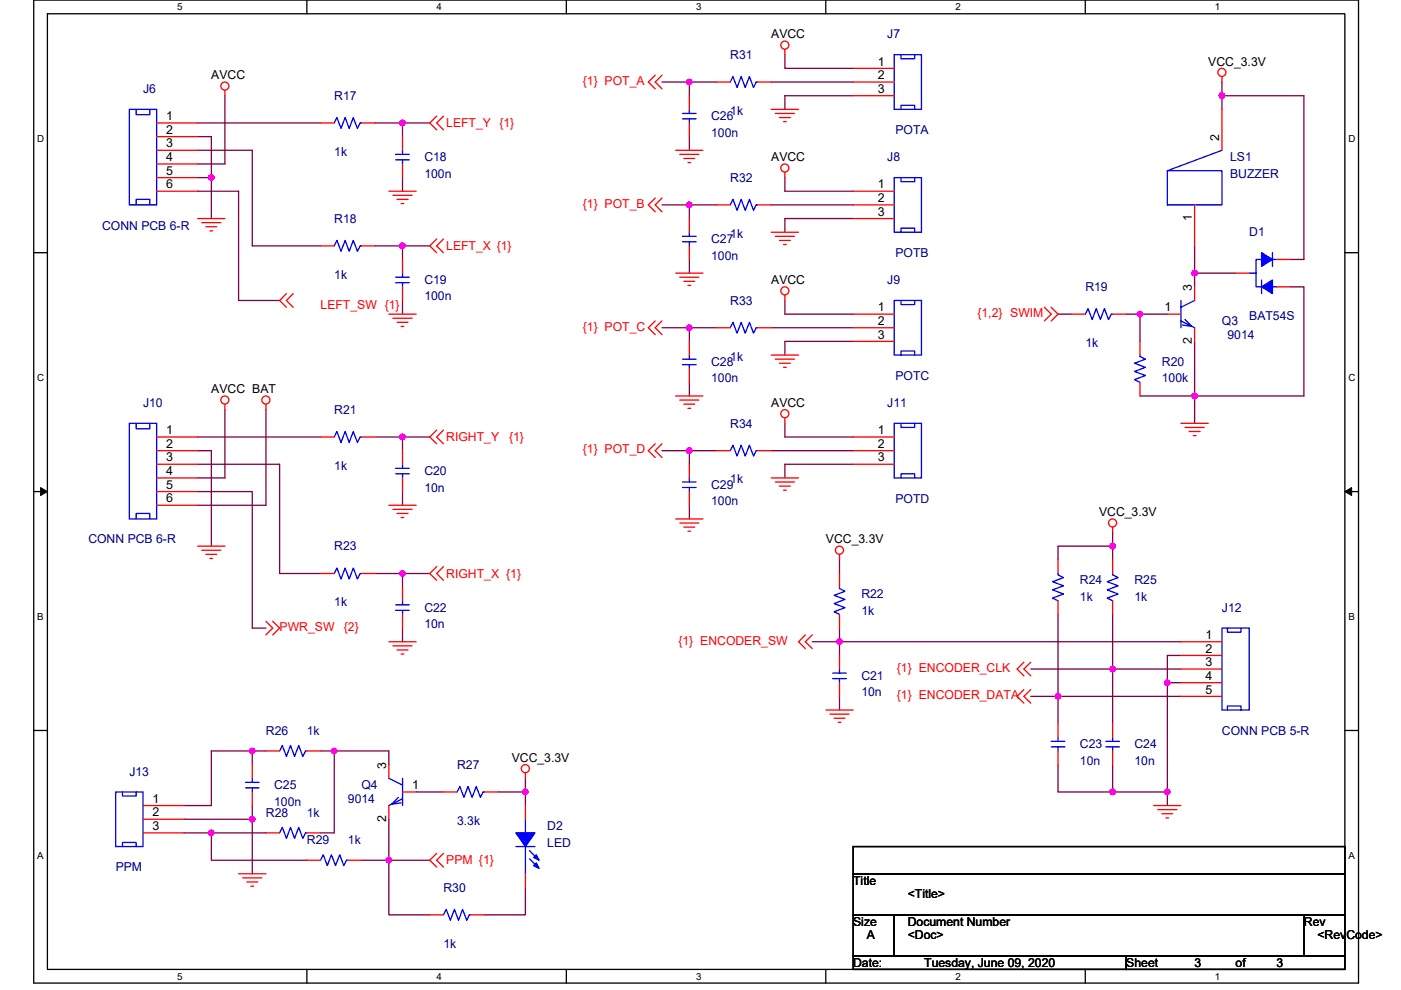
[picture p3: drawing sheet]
<svg xmlns="http://www.w3.org/2000/svg" width="297mm" height="210mm" viewBox="0 0 297 210" stroke-linecap="round" stroke-linejoin="round" font-family="sans-serif">
<path d="M7.2 0h280.8v208.5h-280.8zM10.1 2.9h275v202.7h-275z" fill="none" stroke="#000" stroke-width=".28"/>
<g fill="#fff">
<path d="M37.5 .3h1.2v2.3h-1.2z"/>
<path d="M37.5 205.9h1.2v2.3h-1.2z"/>
</g>
<path d="M65.1 0v2.9M65.1 205.6v2.9" fill="none" stroke="#000" stroke-width=".28"/>
<g fill="#fff">
<path d="M92.6 .3h1.1v2.3h-1.1z"/>
<path d="M92.6 205.9h1.1v2.3h-1.1z"/>
</g>
<path d="M120.1 0v2.9M120.1 205.6v2.9" fill="none" stroke="#000" stroke-width=".28"/>
<g fill="#fff">
<path d="M147.6 .3h1.1v2.3h-1.1z"/>
<path d="M147.6 205.9h1.1v2.3h-1.1z"/>
</g>
<path d="M175.1 0v2.9M175.1 205.6v2.9" fill="none" stroke="#000" stroke-width=".28"/>
<g fill="#fff">
<path d="M202.6 .3h1.1v2.3h-1.1z"/>
<path d="M202.6 205.9h1.1v2.3h-1.1z"/>
</g>
<path d="M230.1 0v2.9M230.1 205.6v2.9" fill="none" stroke="#000" stroke-width=".28"/>
<g fill="#fff">
<path d="M257.6 .3h1.2v2.3h-1.2z"/>
<path d="M257.6 205.9h1.2v2.3h-1.2z"/>
<path d="M7.9 28.3h1.5v2.3h-1.5z"/>
<path d="M285.9 28.3h1.5v2.3h-1.5z"/>
<path d="M7.9 78.9h1.5v2.3h-1.5z"/>
<path d="M285.9 78.9h1.5v2.3h-1.5z"/>
</g>
<path d="M7.2 53.6h2.9M285.1 53.6h2.9" fill="none" stroke="#000" stroke-width=".28"/>
<g fill="#fff">
<path d="M7.9 129.6h1.4v2.3h-1.4z"/>
<path d="M285.9 129.6h1.3v2.3h-1.3z"/>
</g>
<path d="M7.2 104.3h2.9M285.1 104.3h2.9" fill="none" stroke="#000" stroke-width=".28"/>
<path d="M8.6 103.4l1.5 .9-1.5 .8zM285.1 104.3l1.5-.9v1.7z" fill="#000" stroke="#000" stroke-width=".21"/>
<g fill="#fff">
<path d="M7.9 180.3h1.4v2.3h-1.4z"/>
<path d="M285.9 180.3h1.4v2.3h-1.4z"/>
</g>
<path d="M7.2 154.9h2.9M285.1 154.9h2.9M180.9 179.6h104.2v5.7h-104.2zM180.9 185.3h104.2v8.7h-104.2zM180.9 194h8.7v8.7h-8.7zM189.6 194h86.9v8.7h-86.9zM276.5 194h8.6v8.7h-8.6zM180.9 202.7h57.9v2.9h-57.9zM238.8 202.7h46.3v2.9h-46.3z" fill="none" stroke="#000" stroke-width=".28"/>
<g fill="none" stroke="#800040" stroke-width=".28">
<path d="M140.4 17.4h5.8M151.9 17.4h-5.7v2.9M163.5 17.4h17.4M166.4 11.6v2.9h14.5M259.1 17.4v2.9M41.9 26.1h26.1M41.9 29h2.9v8.7M41.9 31.9h11.6v20.3h14.5M41.9 37.7h2.9M44.8 37.7v8.7M47.7 20.3v14.5h-5.8M79.5 26.1h5.8"/>
<path d="M85.3 37.7v2.9M85.3 26.1h5.8M85.3 26.1v2.9M146.2 29v2.9M166.4 37.7v2.9h14.5M180.9 20.3h-14.5v2.9M259.1 20.3v2.9M259.1 20.3h17.4v34.7h-2.9M41.9 40.6h8.7v23.1h8.7M79.5 52.2h5.8M85.3 52.2v2.8M85.3 52.2h5.8"/>
<path d="M140.4 43.5h5.8M146.2 55v2.9M151.9 43.5h-5.7v2.9M163.5 43.5h17.4M180.9 46.4h-14.5v2.9M253.3 57.9h8.7M253.3 57.9v2.9M253.3 52.2v5.7M85.3 63.7v2.9M140.4 69.5h5.8M151.9 69.5h-5.7v2.9M163.5 69.5h17.4"/>
<path d="M166.4 63.7v2.9h14.5M180.9 72.4h-14.5v2.9M224.3 66.6h2.9M238.8 66.6h2.9M241.7 66.6h5.8M241.7 66.6v5.8M253.3 72.4v11.6M273.6 60.8h2.9v23.2h-23.2M41.9 98.5h17.4v23.1h8.7M41.9 92.7h26.1M41.9 95.6h2.9v20.2M47.7 86.9v14.5h-5.8"/>
<path d="M56.4 86.9v20.3h-14.5M79.5 92.7h5.8M85.3 92.7h5.8M85.3 92.7v2.9M140.4 95.6h5.8M146.2 81.1v2.9M151.9 95.6h-5.7v2.9M163.5 95.6h17.4M166.4 89.8v2.9h14.5M180.9 98.5h-14.5v2.9M241.7 84h11.6M253.3 84v5.8"/>
<path d="M41.9 104.3h11.6v28.9h2.9M85.3 104.3v2.9M146.2 107.2v2.9M178 118.7v2.9M235.9 115.8v2.9M235.9 112.9v2.9M235.9 115.8h-11.6v2.9M79.5 121.6h5.8M85.3 133.2v2.9M85.3 121.6h5.8M85.3 121.6v2.9M172.2 136.1h5.8v2.9"/>
<path d="M178 133.2v2.9h72.4M224.3 130.3v17.4M235.9 130.3v23.2M250.4 139h-2.9v5.8M53.5 159.3v2.9M53.5 159.3h2.9M53.5 159.3h-8.7v11.6h-5.8M68 159.3h2.9M70.9 159.3v17.4h-2.9M70.9 159.3h11.5v2.9M178 147.7v2.9M218.5 141.9h31.9"/>
<path d="M218.5 147.7h5.8M224.3 147.7h26.1M224.3 147.7v5.8M247.5 144.8h2.9M247.5 144.8v23.2M39 173.8h14.5M39 176.7h5.8M44.8 176.7h11.6M44.8 176.7v5.8h20.3M53.5 173.8v11.5M53.5 170.9v2.9M82.4 173.8v8.7"/>
<path d="M88.2 168h5.8M105.6 168h5.8M111.4 165.1v2.9M111.4 168v2.9M224.3 162.2v5.8h11.6M235.9 162.2v5.8M235.9 168h11.6M247.5 168v2.9M76.6 182.5h5.8M82.4 182.5v11.5h8.7M82.4 182.5h8.7M111.4 188.2v5.8h-8.7"/>
</g>
<g fill="#f0f" stroke="#f0f" stroke-width=".28">
<circle cx="85.3" cy="52.1" r=".57"/>
<circle cx="85.3" cy="26.1" r=".57"/>
<circle cx="85.3" cy="92.7" r=".57"/>
<circle cx="85.3" cy="121.6" r=".57"/>
<circle cx="235.9" cy="115.8" r=".57"/>
<circle cx="235.9" cy="141.9" r=".57"/>
<circle cx="224.3" cy="147.7" r=".57"/>
<circle cx="235.9" cy="168" r=".57"/>
<circle cx="259.1" cy="20.3" r=".57"/>
<circle cx="253.3" cy="57.9" r=".57"/>
<circle cx="241.7" cy="66.6" r=".57"/>
<circle cx="253.3" cy="84" r=".57"/>
<circle cx="44.8" cy="37.7" r=".57"/>
<circle cx="53.5" cy="173.8" r=".57"/>
<circle cx="111.4" cy="168" r=".57"/>
<circle cx="53.5" cy="159.3" r=".57"/>
<circle cx="70.8" cy="159.3" r=".57"/>
<circle cx="82.4" cy="182.4" r=".57"/>
<circle cx="44.8" cy="176.6" r=".57"/>
<circle cx="247.5" cy="168" r=".57"/>
<circle cx="247.5" cy="144.8" r=".57"/>
<circle cx="178" cy="136.1" r=".57"/>
<circle cx="146.1" cy="17.4" r=".57"/>
<circle cx="146.1" cy="43.5" r=".57"/>
<circle cx="146.1" cy="69.5" r=".57"/>
<circle cx="146.1" cy="95.6" r=".57"/>
</g>
<g fill="none" stroke="#f00" stroke-width=".28">
<path d="M47.7 19.1v1.2M138.9 16l-1.4 1.4 1.4 1.4M140.4 16l-1.5 1.4 1.5 1.4M151.9 17.4h2.9M160.6 17.4h2.9M166.4 10.5v1.1M180.9 14.5h8.7M180.9 17.4h8.7M259.1 16.2v1.2M33.2 26.1h8.7M33.2 29h8.7M33.2 31.9h8.7"/>
<path d="M33.2 34.8h8.7M33.2 37.7h8.7M68 26.1h2.9M76.6 26.1h2.9M85.3 34.8v2.9M85.3 29v2.9M92.6 24.6l-1.5 1.5 1.5 1.4M94 24.6l-1.4 1.5 1.4 1.4M143.3 31.9h5.7M144.1 32.7h4.1M145 33.6h2.3M145.9 34.5h.5"/>
<path d="M146.2 26.1v2.9M146.2 20.3v2.9M163.5 23.2h5.8M164.4 24.1h4M165.2 24.9h2.4M166.1 25.8h.6M166.4 36.5v1.2M180.9 20.3h8.7M259.1 23.2v8.7M33.2 40.6h8.7M41.9 46.4h5.8M42.8 47.2h4"/>
<path d="M43.6 48.1h2.3M44.5 49h.6M68 52.2h2.9M76.6 52.2h2.9M82.4 40.6h5.8M83.3 41.4h4.1M84.2 42.3h2.3M85 43.2h.6M85.3 55v2.9M92.6 50.7l-1.5 1.5 1.5 1.4M94 50.7l-1.4 1.5 1.4 1.4M138.9 42l-1.4 1.5 1.4 1.4"/>
<path d="M140.4 42l-1.5 1.5 1.5 1.4M143.3 57.9h5.7M144.1 58.8h4.1M145 59.7h2.3M146.2 52.2v2.8M146.2 46.4v2.9M151.9 43.5h2.9M160.6 43.5h2.9M163.5 49.3h5.8M164.4 50.1h4M165.2 51h2.4M166.1 51.9h.6"/>
<path d="M180.9 40.6h8.7M180.9 43.5h8.7M180.9 46.4h8.7M253.3 43.5v8.7M262 57.9h2.9M270.7 55h2.9M60.7 62.3l-1.4 1.4 1.4 1.5M62.2 62.3l-1.5 1.4 1.5 1.5M82.4 66.6h5.8M83.3 67.5h4.1M84.2 68.4h2.3M85 69.2h.6"/>
<path d="M85.3 60.8v2.9M138.9 68.1l-1.4 1.4 1.4 1.5M140.4 68.1l-1.5 1.4 1.5 1.5M145.9 60.5h.5M146.2 78.2v2.9M146.2 72.4v2.9M151.9 69.5h2.9M160.6 69.5h2.9M163.5 75.3h5.8M164.4 76.2h4M165.2 77h2.4M166.1 77.9h.6"/>
<path d="M166.4 62.6v1.1M180.9 66.6h8.7M180.9 69.5h8.7M180.9 72.4h8.7M221.4 65.2l1.5 1.4-1.5 1.5M222.9 65.2l1.4 1.4-1.4 1.5M227.2 66.6h2.9M235.9 66.6h2.9M241.7 72.4v2.9M247.5 66.6h2.9M253.3 60.8v2.9M253.3 69.5v2.9"/>
<path d="M270.7 60.8h2.9M33.2 92.7h8.7M33.2 95.6h8.7M33.2 98.5h8.7M47.7 85.7v1.2M56.4 85.7v1.2M68 92.7h2.9M76.6 92.7h2.9M85.3 95.6v2.9M92.6 91.2l-1.5 1.5 1.5 1.4M94 91.2l-1.4 1.5 1.4 1.4M138.9 94.1l-1.4 1.5 1.4 1.4"/>
<path d="M140.4 94.1l-1.5 1.5 1.5 1.4M143.3 84h5.7M144.1 84.9h4.1M145 85.7h2.3M145.9 86.6h.5M146.2 98.5v2.9M151.9 95.6h2.9M160.6 95.6h2.9M166.4 88.6v1.2M180.9 92.7h8.7M180.9 95.6h8.7M180.9 98.5h8.7"/>
<path d="M241.7 81.1v2.9M250.4 89.8h5.8M251.2 90.7h4.1M252.1 91.5h2.3M253 92.4h.6M33.2 101.4h8.7M33.2 104.3h8.7M33.2 107.2h8.7M41.9 115.8h5.8M42.8 116.7h4M43.6 117.6h2.3M44.5 118.4h.6"/>
<path d="M82.4 107.2h5.8M83.3 108h4.1M84.2 108.9h2.3M85 109.8h.6M85.3 101.4v2.9M143.3 110.1h5.7M144.1 110.9h4.1M145 111.8h2.3M145.9 112.7h.5M146.2 104.3v2.9M163.5 101.4h5.8M164.4 102.2h4"/>
<path d="M165.2 103.1h2.4M166.1 104h.6M178 117.6v1.1M224.3 118.7v2.9M235.9 111.8v1.1M235.9 118.7v2.9M56.4 131.8l1.4 1.4-1.4 1.5M57.8 131.8l1.5 1.4-1.5 1.5M68 121.6h2.9M76.6 121.6h2.9M82.4 136.1h5.8M83.3 137h4.1"/>
<path d="M84.2 137.9h2.3M85 138.7h.6M85.3 130.3v2.9M85.3 124.5v2.9M92.6 120.2l-1.5 1.4 1.5 1.5M94 120.2l-1.4 1.4 1.4 1.5M170.7 134.7l-1.4 1.4 1.4 1.5M172.2 134.7l-1.5 1.4 1.5 1.5M178 139v2.9M178 130.3v2.9M178 121.6v2.9M224.3 127.4v2.9"/>
<path d="M235.9 127.4v2.9M250.4 139h8.7M250.4 136.1h8.7M56.4 159.3h2.9M65.1 159.3h2.9M175.1 150.6h5.8M176 151.5h4M176.8 152.3h2.4M177.7 153.2h.6M178 144.8v2.9M217.1 140.5l-1.5 1.4 1.5 1.5M217.1 146.3l-1.5 1.4 1.5 1.4"/>
<path d="M218.5 140.5l-1.4 1.4 1.4 1.5M218.5 146.3l-1.4 1.4 1.4 1.4M224.3 159.3v2.9M224.3 153.5v2.9M235.9 159.3v2.9M235.9 153.5v2.9M250.4 147.7h8.7M250.4 144.8h8.7M250.4 141.9h8.7M30.3 170.9h8.7M30.3 173.8h8.7M30.3 176.7h8.7"/>
<path d="M53.5 168v2.9M53.5 162.2v2.9M56.4 176.7h2.9M65.1 176.7h2.9M82.4 162.2v2.9M82.4 170.9v2.9M85.3 168h2.9M94 168h2.9M102.7 168h2.9M111.4 163.9v1.2M111.4 170.9v2.9M244.6 170.9h5.8"/>
<path d="M245.5 171.7h4M246.3 172.6h2.3M247.2 173.5h.6M50.6 185.3h5.8M51.5 186.2h4M52.3 187.1h2.3M53.2 188h.6M65.1 182.5h2.9M73.8 182.5h2.8M91.1 194h2.9M92.6 181l-1.5 1.5 1.5 1.4M94 181l-1.4 1.5 1.4 1.4"/>
<path d="M99.8 194h2.9M111.4 185.3v2.9"/>
<circle cx="47.7" cy="18.3" r=".86"/>
<circle cx="166.4" cy="9.6" r=".86"/>
<circle cx="259.1" cy="15.4" r=".86"/>
<circle cx="166.4" cy="35.6" r=".86"/>
<circle cx="166.4" cy="61.7" r=".86"/>
<circle cx="47.7" cy="84.8" r=".86"/>
<circle cx="56.4" cy="84.8" r=".86"/>
<circle cx="166.4" cy="87.7" r=".86"/>
<circle cx="178" cy="116.7" r=".86"/>
<circle cx="235.9" cy="110.9" r=".86"/>
<circle cx="111.4" cy="163" r=".86"/>
</g>
<g fill="none" stroke="#00f" stroke-width=".28">
<path d="M154.8 17.4l.6-1.2 .9 2.4 .8-2.4 .9 2.4 .9-2.4 .9 2.4 .5-1.2h.3M189.6 11.6h5.8v11.6h-5.8zM191 11.6v.9h2.9v-.9M27.4 23.2h5.8v20.3h-5.8zM28.9 23.2v1.1h2.9v-1.1M70.9 26.1l.5-1.2 .9 2.3 .9-2.3 .8 2.3 .9-2.3 .9 2.3 .6-1.1h.2M83.9 33.9h2.9M83.9 32.7h2.9M85.3 31.9v.8M85.3 33.9v.9M144.7 25.2h2.9M144.7 24.1h2.9"/>
<path d="M146.2 23.2v.9M146.2 25.2v.9M189.6 37.7h5.8v11.6h-5.8zM191 23.2v-.9h2.9v.9M191 37.7v.8h2.9v-.8M247.5 36.2h11.6v7.3h-11.6zM259.1 31.9l-11.6 4.3M28.9 43.5v-1.2h2.9v1.2M70.9 52.2l.5-1.2 .9 2.3 .9-2.3 .8 2.3 .9-2.3 .9 2.3 .6-1.1h.2M83.9 60h2.9M83.9 58.8h2.9M85.3 57.9v.9"/>
<path d="M85.3 60v.8M144.7 51.3h2.9M144.7 50.1h2.9M146.2 49.3v.8M146.2 51.3v.9M154.8 43.5l.6-1.2 .9 2.3 .8-2.3 .9 2.3 .9-2.3 .9 2.3 .5-1.1h.3M191 49.3v-.9h2.9v.9M264.9 57.9h1.4M267.5 59.4v2.9M267.5 55h-1.2v5.8h1.2M269.8 53.6v2.9M269.8 55h.9"/>
<path d="M144.7 77.3h2.9M144.7 76.2h2.9M146.2 75.3v.9M146.2 77.3v.9M154.8 69.5l.6-1.1 .9 2.3 .8-2.3 .9 2.3 .9-2.3 .9 2.3 .5-1.2h.3M189.6 63.7h5.8v11.6h-5.8zM191 75.3v-.9h2.9v.9M191 63.7v.9h2.9v-.9M230.1 66.6l.6-1.1 .9 2.3 .8-2.3 .9 2.3 .9-2.3 .8 2.3 .6-1.2h.3M241.7 75.3v.3l1.2 .6-2.4 .8 2.4 .9-2.4 .9 2.4 .9-2.4 .8 1.2 .6M250.4 63.7v5.8M250.4 68.1l2.9 1.4"/>
<path d="M251.2 67.8l1.5 1.4-2-.3M253.3 63.7l-2.9 1.5M269.8 60.8h.9M27.4 89.8h5.8v20.3h-5.8zM28.9 89.8v1.2h2.9v-1.2M70.9 92.7l.5-1.2 .9 2.4 .9-2.4 .8 2.4 .9-2.4 .9 2.4 .6-1.2h.2M83.9 99.3h2.9M85.3 98.5v.8M154.8 95.6l.6-1.2 .9 2.3 .8-2.3 .9 2.3 .9-2.3 .9 2.3 .5-1.1h.3M189.6 89.8h5.8v11.6h-5.8zM191 89.8v.9h2.9v-.9M28.9 110.1v-1.2h2.9v1.2"/>
<path d="M83.9 100.5h2.9M85.3 100.5v.9M144.7 103.4h2.9M144.7 102.2h2.9M146.2 101.4v.8M146.2 103.4v.9M191 101.4v-.9h2.9v.9M70.9 121.6l.5-1.1 .9 2.3 .9-2.3 .8 2.3 .9-2.3 .9 2.3 .6-1.2h.2M83.9 129.5h2.9M83.9 128.3h2.9M85.3 127.4v.9M85.3 129.5v.8"/>
<path d="M178 124.5v.3l1.2 .6-2.4 .9 2.4 .8-2.4 .9 2.4 .9-2.4 .9 1.2 .5M224.3 121.6v.3l1.2 .6-2.3 .9 2.3 .8-2.3 .9 2.3 .9-2.3 .9 1.1 .5M235.9 121.6v.3l1.2 .6-2.3 .9 2.3 .8-2.3 .9 2.3 .9-2.3 .9 1.1 .5M259.1 133.2h5.8v17.4h-5.8zM260.2 133.2v.9h2.9v-.9M59.3 159.3l.6-1.2 .8 2.3 .9-2.3 .9 2.3 .8-2.3 .9 2.3 .6-1.1h.3M176.5 143.9h2.9M176.5 142.8h2.9M178 141.9v.9M178 143.9v.9M222.9 158.4h2.9M222.9 157.2h2.9"/>
<path d="M224.3 156.4v.8M224.3 158.4v.9M234.5 158.4h2.9M234.5 157.2h2.9M235.9 156.4v.8M235.9 158.4v.9M260.2 150.6v-.9h2.9v.9M24.5 168h5.8v11.6h-5.8zM26 179.6v-.9h2.9v.9M26 168v.8h2.9v-.8M52 167.1h2.9M52 165.9h2.9"/>
<path d="M53.5 165.1v.8M53.5 167.1v.9M59.3 176.7l.6-1.2 .8 2.3 .9-2.3 .9 2.3 .8-2.3 .9 2.3 .6-1.1h.3M82.4 165.1l2.9 1.4M84.5 169.1l-1.5 1.5 2-.3M85.3 169.4l-2.9 1.5M85.3 165.1v5.8M96.9 168l.6-1.2 .9 2.3 .8-2.3 .9 2.3 .9-2.3 .9 2.3 .5-1.1h.3M109.4 179.6h4M111.4 173.8v2.9M111.4 179.6v5.7M68 182.5l.5-1.2 .9 2.3 .9-2.3 .8 2.3 .9-2.3 .9 2.3 .6-1.1h.3"/>
<path d="M94 194l.6-1.1 .9 2.3 .8-2.3 .9 2.3 .9-2.3 .9 2.3 .5-1.2h.3M112.3 180.4l1.7 1.8M112.3 182.2l1.7 1.7"/>
</g>
<g fill="#00f" stroke="#00f" stroke-width=".28">
<path d="M267.5 60.8l2.3-1.4v2.9z" fill-rule="evenodd"/>
<path d="M267.5 53.6l2.3 1.4-2.3 1.5z" fill-rule="evenodd"/>
<path d="M109.4 176.7h4l-2 2.9z" fill-rule="evenodd"/>
<path d="M113.7 183l.6 1.2-1.2-.6z" fill-rule="evenodd"/>
<path d="M113.7 181.3l.6 1.2-1.2-.6z" fill-rule="evenodd"/>
</g>
<g font-size="2.6">
<text x="163.5" y="8.1">AVCC</text>
<text x="44.8" y="16.8">AVCC</text>
<text x="186.1" y="13.9">1</text>
<text x="186.1" y="16.8">2</text>
<text x="256.2" y="13.9">VCC_3.3V</text>
<text x="186.1" y="19.7">3</text>
<text x="35.2" y="25.5">1</text>
<text x="35.2" y="28.4">2</text>
<text x="258.5" y="29.8" transform="rotate(-90 258.5 29.8)">2</text>
<text x="35.2" y="31.3">3</text>
<text x="35.2" y="34.2">4</text>
<text x="163.5" y="34.2">AVCC</text>
<text x="35.2" y="37.1">5</text>
<text x="35.2" y="40">6</text>
<text x="186.1" y="40">1</text>
<text x="186.1" y="42.9">2</text>
<text x="186.1" y="45.8">3</text>
<text x="252.7" y="46.9" transform="rotate(-90 252.7 46.9)">1</text>
<text x="163.5" y="60.3">AVCC</text>
<text x="252.7" y="61.7" transform="rotate(-90 252.7 61.7)">3</text>
<text x="186.1" y="66">1</text>
<text x="186.1" y="68.9">2</text>
<text x="186.1" y="71.8">3</text>
<text x="246.9" y="66">1</text>
<text x="252.7" y="73" transform="rotate(-90 252.7 73)">2</text>
<text x="44.8" y="83.4">AVCC BAT</text>
<text x="163.5" y="86.3">AVCC</text>
<text x="35.2" y="92.1">1</text>
<text x="35.2" y="95">2</text>
<text x="186.1" y="92.1">1</text>
<text x="186.1" y="95">2</text>
<text x="35.2" y="97.9">3</text>
<text x="35.2" y="100.8">4</text>
<text x="186.1" y="97.9">3</text>
<text x="35.2" y="103.7">5</text>
<text x="35.2" y="106.6">6</text>
<text x="233" y="109.5">VCC_3.3V</text>
<text x="175.1" y="115.3">VCC_3.3V</text>
<text x="255.6" y="135.5">1</text>
<text x="255.6" y="141.3">3</text>
<text x="255.6" y="138.4">2</text>
<text x="255.6" y="147.1">5</text>
<text x="255.6" y="144.2">4</text>
<text x="108.5" y="161.6">VCC_3.3V</text>
<text x="81.8" y="163" transform="rotate(-90 81.8 163)">3</text>
<text x="87.4" y="167.4">1</text>
<text x="32.4" y="170.3">1</text>
<text x="32.4" y="173.2">2</text>
<text x="32.4" y="176.1">3</text>
<text x="81.8" y="174.3" transform="rotate(-90 81.8 174.3)">2</text>
<text x="180.9" y="187.7">Title</text>
<text x="192.5" y="190.6">&lt;Title&gt;</text>
<text x="180.9" y="196.4">Size</text>
<text x="192.5" y="196.4">Document Number</text>
<text x="276.5" y="196.4">Rev</text>
<text x="183.8" y="199.3">A</text>
<text x="192.5" y="199.3">&lt;Doc&gt;</text>
<text x="279.3" y="199.3">&lt;RevCode&gt;</text>
<text x="180.9" y="205">Date:</text>
<text x="196" y="205">Tuesday, June 09, 2020</text>
<text x="238.8" y="205">Sheet</text>
<text x="253.3" y="205">3</text>
<text x="262" y="205">of</text>
<text x="270.7" y="205">3</text>
</g>
<g font-size="2.6" fill="#000080">
<text x="188.1" y="8.1">J7</text>
<text x="154.8" y="12.5">R31</text>
<text x="30.3" y="19.7">J6</text>
<text x="70.9" y="21.2">R17</text>
<text x="150.8" y="25.5">C26</text>
<text x="150.8" y="29">100n</text>
<text x="154.8" y="24.4">1k</text>
<text x="189.9" y="28.4">POTA</text>
<text x="70.9" y="33">1k</text>
<text x="90" y="34.2">C18</text>
<text x="188.1" y="34.2">J8</text>
<text x="260.8" y="34.2">LS1</text>
<text x="90" y="37.7">100n</text>
<text x="154.8" y="38.5">R32</text>
<text x="260.8" y="37.7">BUZZER</text>
<text x="70.9" y="47.2">R18</text>
<text x="21.6" y="48.7">CONN PCB 6-R</text>
<text x="150.8" y="51.6">C27</text>
<text x="154.8" y="50.4">1k</text>
<text x="264.9" y="50.1">D1</text>
<text x="70.9" y="59.1">1k</text>
<text x="150.8" y="55.1">100n</text>
<text x="189.9" y="54.5">POTB</text>
<text x="90" y="60.3">C19</text>
<text x="90" y="63.7">100n</text>
<text x="154.8" y="64.6">R33</text>
<text x="188.1" y="60.3">J9</text>
<text x="230.1" y="61.7">R19</text>
<text x="259.1" y="69">Q3</text>
<text x="260.2" y="71.8">9014</text>
<text x="264.9" y="67.8">BAT54S</text>
<text x="150.8" y="77.6">C28</text>
<text x="154.8" y="76.5">1k</text>
<text x="230.1" y="73.6">1k</text>
<text x="246.3" y="77.6">R20</text>
<text x="150.8" y="81.1">100n</text>
<text x="189.9" y="80.5">POTC</text>
<text x="246.3" y="81.1">100k</text>
<text x="30.3" y="86.3">J10</text>
<text x="70.9" y="87.8">R21</text>
<text x="188.1" y="86.3">J11</text>
<text x="154.8" y="90.7">R34</text>
<text x="70.9" y="99.7">1k</text>
<text x="90" y="100.8">C20</text>
<text x="90" y="104.3">10n</text>
<text x="150.8" y="103.7">C29</text>
<text x="150.8" y="107.2">100n</text>
<text x="154.8" y="102.5">1k</text>
<text x="189.9" y="106.6">POTD</text>
<text x="18.7" y="115.3">CONN PCB 6-R</text>
<text x="70.9" y="116.7">R23</text>
<text x="229" y="124">R24</text>
<text x="240.5" y="124">R25</text>
<text x="70.9" y="128.6">1k</text>
<text x="90" y="129.8">C22</text>
<text x="182.6" y="126.9">R22</text>
<text x="182.6" y="130.3">1k</text>
<text x="229" y="127.4">1k</text>
<text x="240.5" y="127.4">1k</text>
<text x="259.1" y="129.8">J12</text>
<text x="90" y="133.2">10n</text>
<text x="182.6" y="144.2">C21</text>
<text x="182.6" y="147.7">10n</text>
<text x="56.4" y="155.8">R26</text>
<text x="65.1" y="155.8">1k</text>
<text x="259.1" y="155.8">CONN PCB 5-R</text>
<text x="229" y="158.7">C23</text>
<text x="240.5" y="158.7">C24</text>
<text x="27.4" y="164.5">J13</text>
<text x="58.1" y="167.4">C25</text>
<text x="76.6" y="167.4">Q4</text>
<text x="96.9" y="163.1">R27</text>
<text x="229" y="162.2">10n</text>
<text x="240.5" y="162.2">10n</text>
<text x="56.4" y="173.2">R28</text>
<text x="58.1" y="170.9">100n</text>
<text x="65.1" y="173.2">1k</text>
<text x="73.8" y="170.3">9014</text>
<text x="65.1" y="179">R29</text>
<text x="73.8" y="179">1k</text>
<text x="96.9" y="174.9">3.3k</text>
<text x="116" y="176.1">D2</text>
<text x="116" y="179.6">LED</text>
<text x="24.5" y="184.8">PPM</text>
<text x="94" y="189.1">R30</text>
<text x="94" y="201">1k</text>
</g>
<g font-size="2.6" fill="#f00">
<text x="123.6" y="18">{1} POT_A</text>
<text x="94.6" y="27">LEFT_Y {1}</text>
<text x="123.6" y="44">{1} POT_B</text>
<text x="94.6" y="53">LEFT_X {1}</text>
<text x="68" y="65.5">LEFT_SW {1}</text>
<text x="123.6" y="70.1">{1} POT_C</text>
<text x="207.2" y="67.2">{1,2} SWIM</text>
<text x="94.6" y="93.6">RIGHT_Y</text>
<text x="107.9" y="93.6">{1}</text>
<text x="123.6" y="96.2">{1} POT_D</text>
<text x="94.6" y="122.5">RIGHT_X {1}</text>
<text x="59.3" y="133.8">PWR_SW</text>
<text x="72.9" y="133.8">{2}</text>
<text x="143.8" y="136.7">{1} ENCODER_SW</text>
<text x="190.2" y="142.5">{1} ENCODER_CLK</text>
<text x="190.2" y="148.3">{1} ENCODER_DATA</text>
<text x="94.6" y="183.3">PPM {1}</text>
</g>
<g font-size="2.1">
<text x="37.5" y="2.2">5</text>
<text x="92.6" y="2.2">4</text>
<text x="147.6" y="2.2">3</text>
<text x="202.6" y="2.2">2</text>
<text x="257.6" y="2.2">1</text>
<text x="7.9" y="30.1">D</text>
<text x="285.9" y="30.1">D</text>
<text x="7.9" y="80.8">C</text>
<text x="285.9" y="80.8">C</text>
<text x="7.9" y="131.4">B</text>
<text x="285.9" y="131.4">B</text>
<text x="7.9" y="182.1">A</text>
<text x="285.9" y="182.1">A</text>
<text x="37.5" y="207.8">5</text>
<text x="92.6" y="207.8">4</text>
<text x="147.6" y="207.8">3</text>
<text x="202.6" y="207.8">2</text>
<text x="257.6" y="207.8">1</text>
</g>
</svg>
